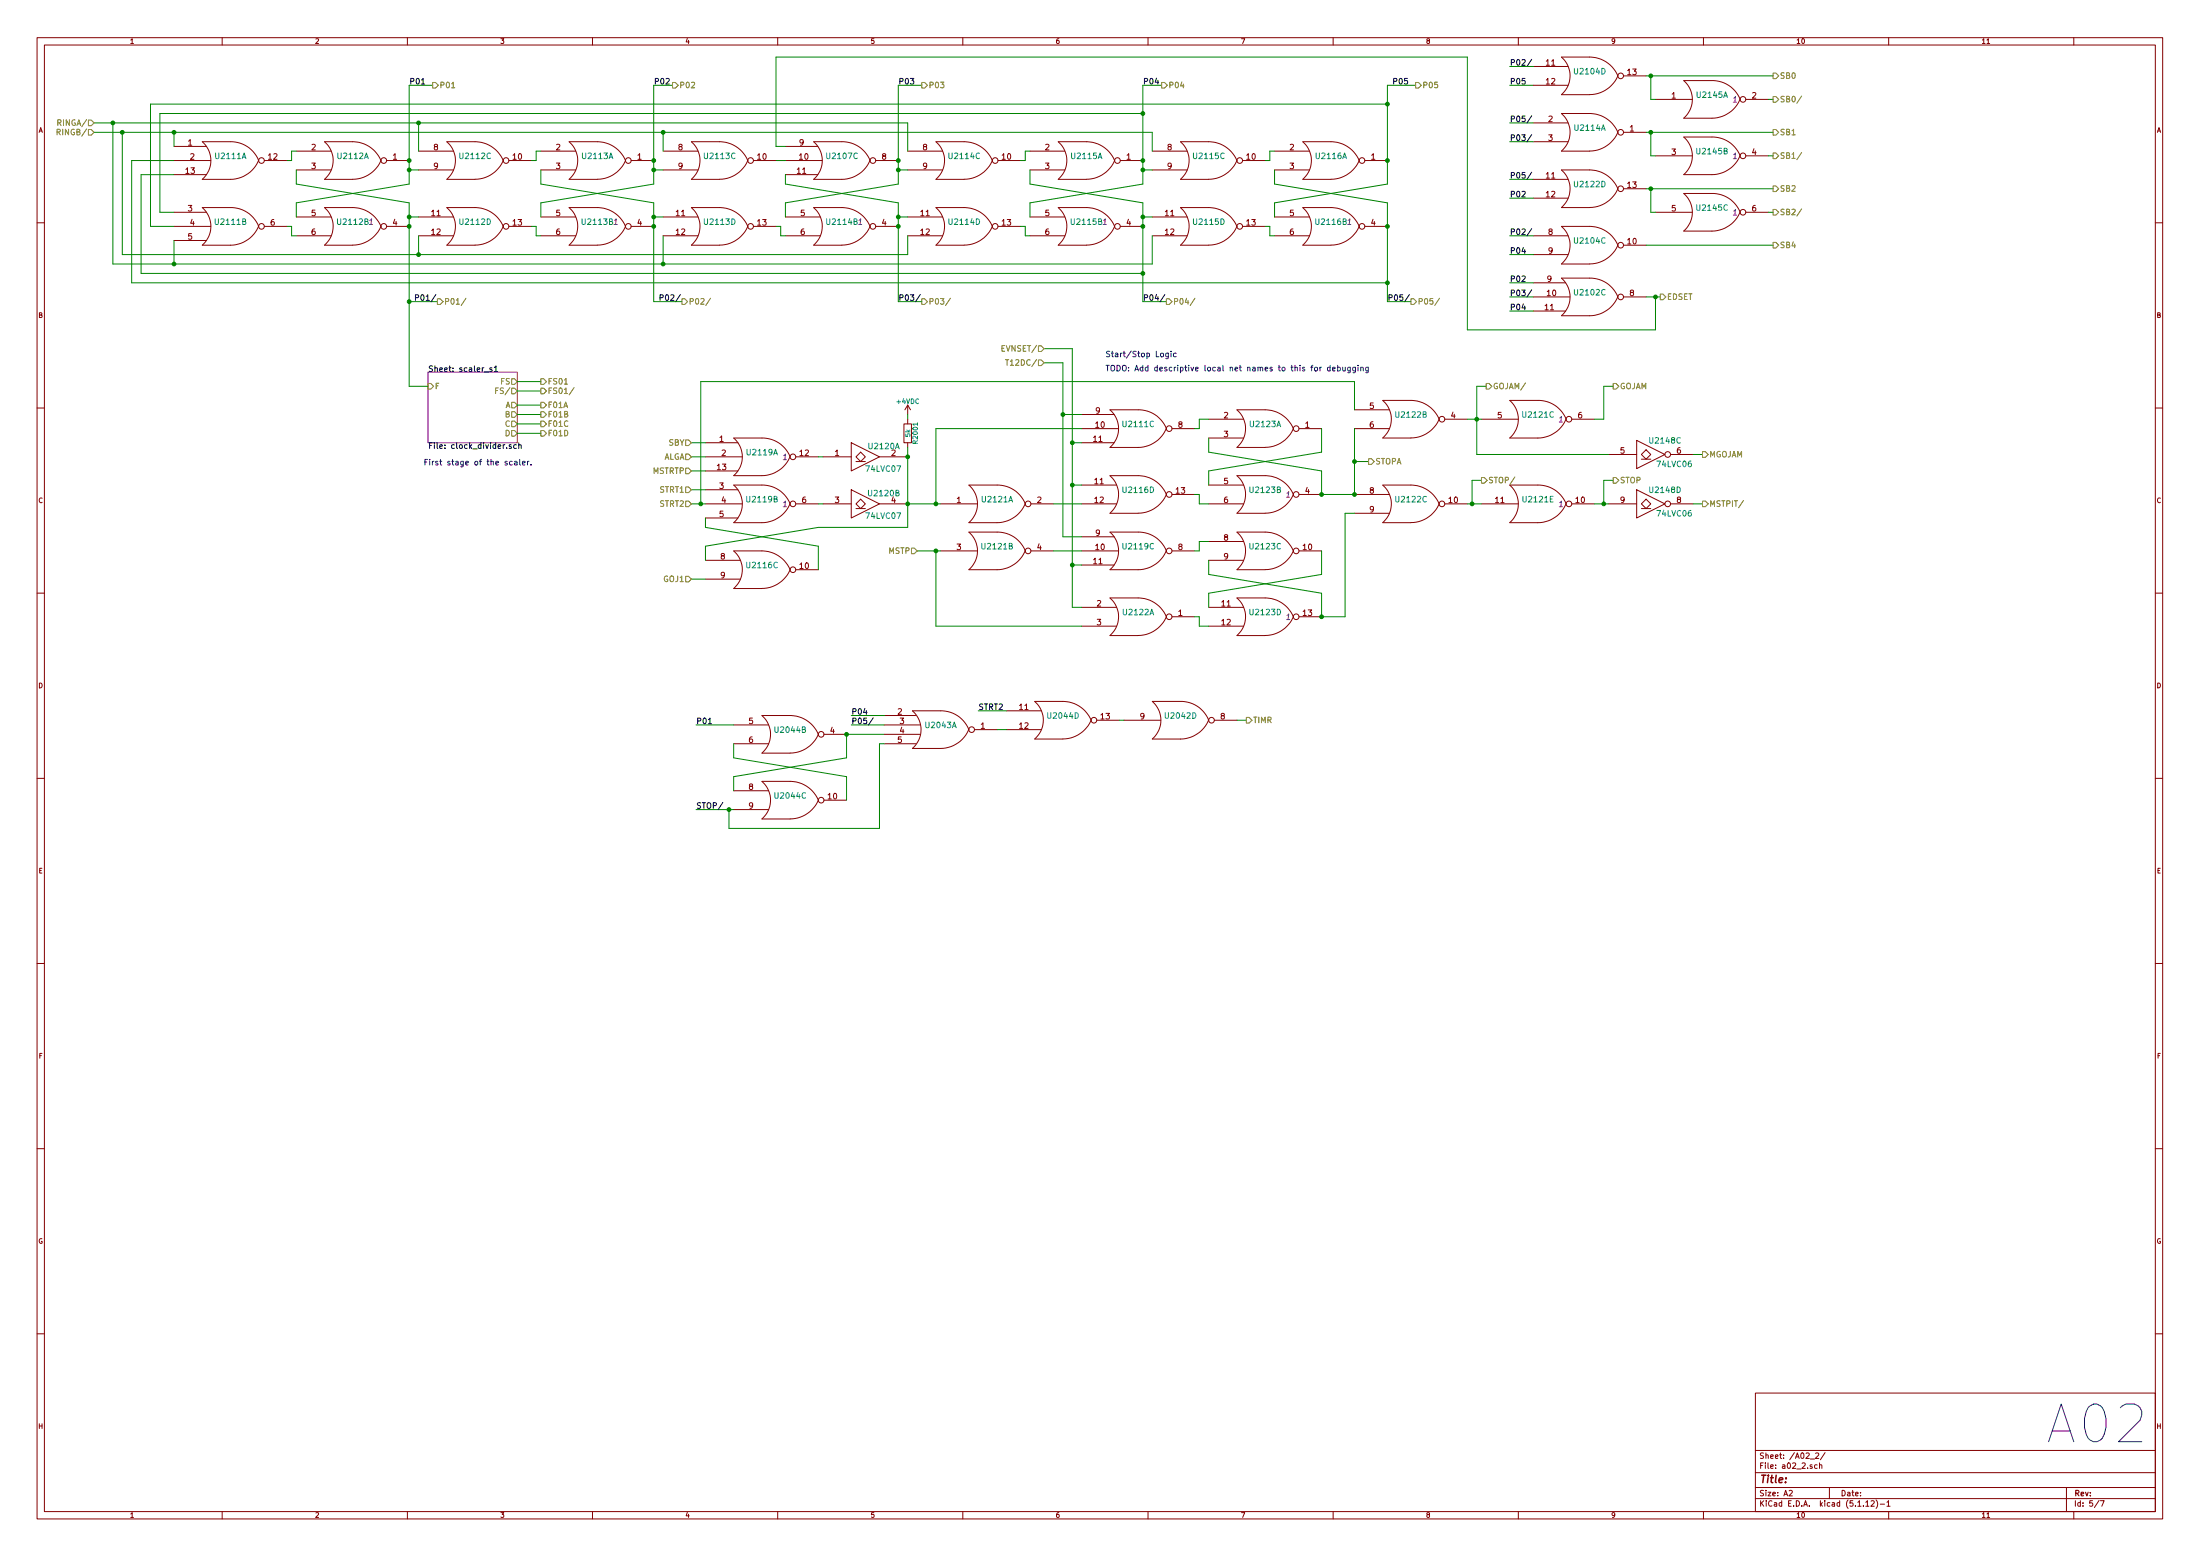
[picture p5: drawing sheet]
<svg xmlns="http://www.w3.org/2000/svg" width="594mm" height="420mm" viewBox="0 0 594 420" stroke-linecap="round" stroke-linejoin="round" font-family="sans-serif">
<g fill="none" stroke="#840000" stroke-width=".27">
<path d="M10 10.2h574v400h-574zM12 12.2h570v396h-570zM60 10.2v2M110 10.2v2M160 10.2v2M210 10.2v2M260 10.2v2M310 10.2v2M360 10.2v2M410 10.2v2M414 17.9h9.4M421.6 15.4h7.7a8.3 8.3 0 0 1 7.6 5.1 8.4 8.4 0 0 1-7.6 5"/>
<path d="M421.7 15.4a6.7 6.7 0 0 1 0 10.1M460 10.2v2M510 10.2v2M536.5 11.8h.8M560 10.2v2M47 39.5h8.8M87.7 38.3h7.5a8.3 8.3 0 0 1 7.7 5 8.4 8.4 0 0 1-7.7 5.1h-7.5a6.7 6.7 0 0 0 0-10.1zM120.6 38.3h7.7a8.3 8.3 0 0 1 7.6 5 8.4 8.4 0 0 1-7.6 5.1h-7.7M120.7 38.3a6.7 6.7 0 0 1 0 10.1M153.7 38.3h7.6a8.3 8.3 0 0 1 7.6 5 8.4 8.4 0 0 1-7.6 5.1h-7.6M153.7 38.3a6.7 6.7 0 0 1 0 10.1M186.7 38.3h7.6a8.3 8.3 0 0 1 7.6 5 8.4 8.4 0 0 1-7.6 5.1h-7.6"/>
<path d="M186.7 38.3a6.7 6.7 0 0 1 0 10.1M212.1 39.5h8.8M227.3 38.3h-7.6a6.7 6.7 0 0 1 0 10.1h7.6a8.3 8.3 0 0 0 7.6-5.1 8 8 0 0 0-7.5-5M252.8 38.3h7.5a8.3 8.3 0 0 1 7.7 5 8.4 8.4 0 0 1-7.7 5.1h-7.5a6.7 6.7 0 0 0 0-10.1zM285.8 38.3h7.6a8.3 8.3 0 0 1 7.6 5 8.4 8.4 0 0 1-7.6 5.1h-7.6a6.7 6.7 0 0 0 0-10.1zM318.8 38.3h7.6a8.3 8.3 0 0 1 7.6 5 8.4 8.4 0 0 1-7.6 5.1h-7.6a6.7 6.7 0 0 0 0-10.1zM351.8 38.3h7.6a8.3 8.3 0 0 1 7.6 5 8.4 8.4 0 0 1-7.6 5.1h-7.6a6.7 6.7 0 0 0 0-10.1zM414 23h9.4M414 33.2h9.4M414 38.3h9.4M421.6 25.6h7.7M438.4 20.5h6.1"/>
<path d="M438.4 35.7h6.1M447 26.8h9.9M454.7 21.8h7.6a8 8 0 0 1 7.6 5M454.7 21.8a6.7 6.7 0 0 1 0 10.1M469.9 26.8a8.3 8.3 0 0 1-7.6 5.1h-7.6M471.4 26.8h6.1M47 43.3h9.9M47 47.2h8.8M47 57.3h8.8M54.6 56h7.7a8 8 0 0 1 7.5 5.1M54.6 56.1a6.7 6.7 0 0 1 0 10.1M69.8 43.3a8.3 8.3 0 0 1-7.6 5.1h-7.6a6.7 6.7 0 0 0 0-10.1h7.6a8 8 0 0 1 7.6 5"/>
<path d="M71.4 43.3h6.1M80 40.8h9.4M80 45.9h9.4M80 58.6h9.4M87.6 56h7.6a8.3 8.3 0 0 1 7.7 5.1 8.4 8.4 0 0 1-7.7 5.1M87.7 56.1a6.7 6.7 0 0 1 0 10.1M104.4 43.3h6.1M113 40.8h9.4M113 45.9h9.4M113 58.6h9.4M120.6 56h7.7a8.3 8.3 0 0 1 7.6 5.1 8.4 8.4 0 0 1-7.6 5.1M120.7 56.1a6.7 6.7 0 0 1 0 10.1"/>
<path d="M137.4 43.3h6.1M146 40.8h9.4M146 45.9h9.4M146 58.6h9.4M153.7 56h7.6a8.3 8.3 0 0 1 7.6 5.1 8.4 8.4 0 0 1-7.6 5.1M153.7 56.1a6.7 6.7 0 0 1 0 10.1M170.4 43.3h6.1M179.1 40.8h9.4M179.1 45.9h9.4M179.1 58.6h9.4M186.7 56h7.6a8.3 8.3 0 0 1 7.6 5.1 8.4 8.4 0 0 1-7.6 5.1M186.7 56.1a6.7 6.7 0 0 1 0 10.1"/>
<path d="M203.5 43.3h6M212.1 43.3h9.9M212.1 47.2h8.8M212.1 58.6h9.4M219.7 56h7.6a8.3 8.3 0 0 1 7.6 5.1 8.4 8.4 0 0 1-7.6 5.1M219.7 56.1a6.7 6.7 0 0 1 0 10.1M236.5 43.3h6.1M245.1 40.8h9.4M245.1 45.9h9.4M245.1 58.6h9.4M252.7 56h7.6a8.3 8.3 0 0 1 7.7 5.1 8.4 8.4 0 0 1-7.7 5.1M252.8 56.1a6.7 6.7 0 0 1 0 10.1"/>
<path d="M269.5 43.3h6.1M278.1 40.8h9.4M278.1 45.9h9.4M278.1 58.6h9.4M285.7 56h7.7a8.3 8.3 0 0 1 7.6 5.1 8.4 8.4 0 0 1-7.6 5.1M285.8 56.1a6.7 6.7 0 0 1 0 10.1M302.5 43.3h6.1M311.1 40.8h9.4M311.1 45.9h9.4M311.1 58.6h9.4M318.8 56h7.6a8.3 8.3 0 0 1 7.6 5.1 8.4 8.4 0 0 1-7.6 5.1M318.8 56.1a6.7 6.7 0 0 1 0 10.1"/>
<path d="M335.5 43.3h6.1M344.2 40.8h9.4M344.2 45.9h9.4M344.2 58.6h9.4M351.8 56h7.6a8.3 8.3 0 0 1 7.6 5.1 8.4 8.4 0 0 1-7.6 5.1M351.8 56.1a6.7 6.7 0 0 1 0 10.1M368.6 43.3h6M414 48.4h9.4M414 53.5h9.4M421.6 40.8h7.7M421.7 40.8a6.7 6.7 0 0 0 0-10.1l7.6-.1a8.3 8.3 0 0 1 7.6 5.1 8.4 8.4 0 0 1-7.6 5.1M421.7 45.9h7.6a8.3 8.3 0 0 1 7.6 5.1 8.4 8.4 0 0 1-7.6 5h-7.6a6.7 6.7 0 0 0 0-10.1z"/>
<path d="M438.4 51h6.1M447 42.1h9.9M447 57.3h9.9M469.9 42.1a8.3 8.3 0 0 1-7.6 5.1h-7.6M469.9 57.3a8.3 8.3 0 0 1-7.6 5.1h-7.6a6.7 6.7 0 0 0 0-10.1l7.6-.1a8 8 0 0 1 7.6 5.1M469.9 42.1a8 8 0 0 0-7.6-5.1h-7.6a6.7 6.7 0 0 1 0 10.1M471.4 42.1h6.1M471.4 57.3h6.1M10 60.2h2M47 61.1h9.9M47 64.9h8.8M69.8 61.1a8.3 8.3 0 0 1-7.6 5.1h-7.6"/>
<path d="M71.4 61.1h6.1M80 63.7h9.4M87.6 66.2h7.6M104.4 61.1h6.1M113 63.7h9.4M120.6 66.2h7.7M137.4 61.1h6.1M146 63.7h9.4M153.7 66.2h7.6M170.4 61.1h6.1M179.1 63.7h9.4M186.7 66.2h7.6"/>
<path d="M203.5 61.1h6M212.1 63.7h9.4M219.7 66.2h7.6M236.5 61.1h6.1M245.1 63.7h9.4M252.7 66.2h7.6M269.5 61.1h6.1M278.1 63.7h9.4M285.7 66.2h7.7M302.5 61.1h6.1M311.1 63.7h9.4M318.8 66.2h7.6"/>
<path d="M335.5 61.1h6.1M344.2 63.7h9.4M351.8 66.2h7.6M368.6 61.1h6M414 63.7h9.4M414 68.7h9.4M414 76.4h8.8M421.6 75.1h7.7a8 8 0 0 1 7.6 5.1M421.7 61.2l7.6-.1a8.3 8.3 0 0 1 7.6 5.1 8.4 8.4 0 0 1-7.6 5.1h-7.6a6.7 6.7 0 0 0 0-10.1zM421.7 75.1a6.7 6.7 0 0 1 0 10.1l7.6 .1a8.3 8.3 0 0 0 7.6-5.1M438.4 66.2h6.1M582 60.2h2"/>
<path d="M414 80.2h9.9M414 84h8.8M438.4 80.2h6.1M10 110.2h2M190.5 119.5h8.8M229.9 119.5l7.6 3.9-7.6 3.8zM244.1 114.5h2v5h-2zM245.1 109.4l-.8 1.3M245.1 109.4v2.5M245.1 113.2v1.3M245.1 119.5v1.3M245.1 109.4l.8 1.3"/>
<path d="M292.1 115.7h9.9M292.1 111.9h8.8M292.1 119.5h8.8M299.7 110.7h7.7a8 8 0 0 1 7.5 5 8.3 8.3 0 0 1-7.6 5.1h-7.6M299.7 110.7a6.7 6.7 0 0 1 0 10.1M316.5 115.7h6.1M326.4 118.3h9.4M326.4 113.2h9.4M334 110.7h7.6a8.3 8.3 0 0 1 7.6 5 8.4 8.4 0 0 1-7.6 5.1M334 110.7a6.7 6.7 0 0 1 0 10.1M350.8 115.7h6.1M365.8 110.7h9.4"/>
<path d="M365.8 115.7h9.4M373.4 108.1h7.6a8.3 8.3 0 0 1 7.6 5.1 8.4 8.4 0 0 1-7.6 5.1h-7.6a6.7 6.7 0 0 0 0-10.2zM390.1 113.2h6.1M400 113.2h10M422.9 113.2a8.3 8.3 0 0 1-7.6 5.1h-7.6a6.7 6.7 0 0 0 0-10.2h7.6a8 8 0 0 1 7.6 5.1M424.4 113.2h6.1M442 118.9l7.6 3.8-7.6 3.8zM582 110.2h2M190.5 123.4h9.9M190.5 136.1h9.9M190.5 132.2h8.8M190.5 139.9h8.8"/>
<path d="M190.5 127.2h8.8M198.1 131h7.7a8 8 0 0 1 7.5 5 8.3 8.3 0 0 1-7.6 5.1h-7.6M198.1 131a6.7 6.7 0 0 1 0 10.1M198.1 128.4a6.7 6.7 0 0 0 0-10.1h7.6a8 8 0 0 1 7.7 5.1 8.4 8.4 0 0 1-7.7 5h-7.6M214.9 123.4h6.1M214.9 136.1h6.1M222.2 123.4h7.7M222.2 136.1h7.7M229.9 132.2l7.6 3.9-7.6 3.8zM231.1 123.4l1.3-1.3 1.3 1.3-1.3 1.2zM231.1 124.6h2.6M231.1 137.3h2.6"/>
<path d="M232.4 134.8l1.3 1.3-1.3 1.2-1.3-1.2zM237.5 123.4h7.6M237.5 136.1h7.6M254 136.1h9.9M261.6 131h7.6M261.6 131a6.7 6.7 0 0 1 0 10.1M269.3 131a8 8 0 0 1 7.5 5 8.3 8.3 0 0 1-7.6 5.1h-7.6M278.4 136.1h6.1M292.1 136.1h9.4M292.1 131h9.4M299.7 128.5l7.6-.1a8.3 8.3 0 0 1 7.7 5.1 8.4 8.4 0 0 1-7.7 5.1h-7.6a6.7 6.7 0 0 0 0-10.1zM316.5 133.5h6.1"/>
<path d="M326.4 136.1h9.4M326.4 131h9.4M334 120.8h7.6M334 128.5l7.6-.1a8.3 8.3 0 0 1 7.6 5.1 8.4 8.4 0 0 1-7.6 5.1h-7.6a6.7 6.7 0 0 0 0-10.1zM350.8 133.5h6.1M365.8 133.5h9.4M365.8 138.6h9.4M373.4 131h7.6a8.3 8.3 0 0 1 7.6 5.1 8.4 8.4 0 0 1-7.6 5M373.4 131a6.7 6.7 0 0 1 0 10.1M390.1 136.1h6.1M400 136.1h10M407.7 131h7.6a8 8 0 0 1 7.6 5.1"/>
<path d="M407.7 131a6.7 6.7 0 0 1 0 10.1M422.9 136a8.3 8.3 0 0 1-7.6 5.1h-7.6M424.4 136.1h6.1M434.3 136.1h7.7M434.3 122.7h7.7M442 132.2l7.6 3.9-7.6 3.8zM443.2 122.7l1.3-1.2 1.3 1.2-1.3 1.3zM443.2 136.1l1.3-1.3 1.3 1.3-1.3 1.2zM443.2 137.3h2.6M443.2 124h2.6M451.1 136.1h6.1M451.1 122.7h6.1"/>
<path d="M190.5 151.3h9.4M190.5 156.4h9.4M198.1 148.8h7.6a8.3 8.3 0 0 1 7.7 5 8.4 8.4 0 0 1-7.7 5.1h-7.6a6.7 6.7 0 0 0 0-10.1zM214.9 153.8h6.1M254 148.8h9.9M261.6 143.7h7.6M261.6 143.7a6.7 6.7 0 0 1 0 10.1M269.3 143.7a8 8 0 0 1 7.6 5.1M276.8 148.7a8.3 8.3 0 0 1-7.6 5.1h-7.6M278.4 148.8h6.1M292.1 148.8h9.9M292.1 144.9h8.8"/>
<path d="M292.1 152.6h8.8M299.7 143.7h7.7a8 8 0 0 1 7.6 5.1M299.7 143.7a6.7 6.7 0 0 1 0 10.1M314.9 148.7a8.3 8.3 0 0 1-7.6 5.1h-7.6M316.5 148.8h6.1M326.4 146.2h9.4M326.4 151.3h9.4M334 143.7h7.6a8.3 8.3 0 0 1 7.6 5.1 8.4 8.4 0 0 1-7.6 5M334 153.8h7.6M334 143.7a6.7 6.7 0 0 1 0 10.1M350.8 148.8h6.1M373.4 141.1h7.6"/>
<path d="M10 160.2h2M292.1 164h9.4M292.1 169.1h9.4M299.7 161.5h7.6a8.3 8.3 0 0 1 7.7 5 8.4 8.4 0 0 1-7.7 5.1h-7.6a6.7 6.7 0 0 0 0-10.1zM316.5 166.5h6.1M326.4 164h9.4M326.4 169.1h9.4M334 161.5h7.6a8.3 8.3 0 0 1 7.6 5 8.4 8.4 0 0 1-7.6 5.1h-7.6a6.7 6.7 0 0 0 0-10.1zM350.8 166.5h6.1M582 160.2h2M198.1 195.7h9.4M205.8 193.2h7.6a8.3 8.3 0 0 1 7.6 5.1 8.4 8.4 0 0 1-7.6 5h-7.6a6.7 6.7 0 0 0 0-10.1z"/>
<path d="M222.5 198.3h6.1M238.8 193.2h8.5M238.8 198.3h9.6M238.8 195.7h9.6M246.4 191.9h7.6M246.4 192a6.7 6.7 0 0 1 0 10.1M254 191.9a8 8 0 0 1 7.6 5.1 8.3 8.3 0 0 1-7.6 5.1h-7.6M263.1 197h6.1M271.8 191.9h9.4M271.8 197h9.4M279.4 189.4h7.6a8.3 8.3 0 0 1 7.6 5.1 8.4 8.4 0 0 1-7.6 5h-7.6a6.7 6.7 0 0 0 0-10.1zM296.2 194.5h6.1"/>
<path d="M303.5 194.5h9.9M326.4 194.5a8.3 8.3 0 0 1-7.6 5.1l-7.6-.1a6.7 6.7 0 0 0 0-10.1h7.6a8 8 0 0 1 7.6 5.1M327.9 194.5h6.1M10 210.2h2M198.1 213.5h9.4M198.1 218.6h9.4M198.1 200.8h9.4M205.7 211h7.7a8.3 8.3 0 0 1 7.6 5.1 8.4 8.4 0 0 1-7.6 5M205.8 211a6.7 6.7 0 0 1 0 10.1M222.5 216.1h6.1M238.8 200.8h8.5M582 210.2h2"/>
<path d="M205.7 221.1h7.7M10 260.2h2M582 260.2h2M10 310.2h2M582 310.2h2M10 360.2h2M474 376.2h108v32h-108zM582 360.2h2M474 397.7h108M474 391.7h108M488.8 394h1.2M490.3 392.5l.5-.2 .3 .5-.9 1h.9"/>
<path d="M490.7 395.6l-.4-.1-.3 .3 .1 .6h.6M491.3 395.6h.6l.1 .9M491.3 395v1.5M492.8 392.2l-1.2 2M60 408.2v2M110 408.2v2M160 408.2v2M210 408.2v2M260 408.2v2M310 408.2v2M360 408.2v2M410 408.2v2"/>
<path d="M460 408.2v2M474 404.7h108M474 401.7h108M483.1 402.6l.6-.2 .3 .5-.9 1h.9M494 401.7v3M503.8 405.7l.5-.5v1.5M503.8 406.7h.9M505.3 405.4l.5-.2 .3 .5-.9 1h.9M506.6 405a1.71 1.71 0 0 1 0 2.3M507.7 406.2h1.2M509.5 405.7l.5-.5v1.5M509.5 406.7h.9"/>
<path d="M510 408.2v2M536.5 409.7h.8M558 401.7v6.5M560 408.2v2M566.8 405.1l-1.2 2M567.2 405.2h1l-.6 1.5"/>
<circle cx="437.6" cy="20.5" r=".76"/>
<circle cx="437.6" cy="35.7" r=".76"/>
<circle cx="470.7" cy="26.8" r=".76"/>
<circle cx="70.6" cy="43.3" r=".76"/>
<circle cx="103.6" cy="43.3" r=".76"/>
<circle cx="136.7" cy="43.3" r=".76"/>
<circle cx="169.7" cy="43.3" r=".76"/>
<circle cx="202.7" cy="43.3" r=".76"/>
<circle cx="235.7" cy="43.3" r=".76"/>
<circle cx="268.7" cy="43.3" r=".76"/>
<circle cx="301.8" cy="43.3" r=".76"/>
<circle cx="334.8" cy="43.3" r=".76"/>
<circle cx="367.8" cy="43.3" r=".76"/>
<circle cx="437.6" cy="51" r=".76"/>
<circle cx="470.7" cy="42.1" r=".76"/>
<circle cx="470.7" cy="57.3" r=".76"/>
<circle cx="70.6" cy="61.1" r=".76"/>
<circle cx="103.6" cy="61.1" r=".76"/>
<circle cx="136.7" cy="61.1" r=".76"/>
<circle cx="169.7" cy="61.1" r=".76"/>
<circle cx="202.7" cy="61.1" r=".76"/>
<circle cx="235.7" cy="61.1" r=".76"/>
<circle cx="268.7" cy="61.1" r=".76"/>
<circle cx="301.8" cy="61.1" r=".76"/>
<circle cx="334.8" cy="61.1" r=".76"/>
<circle cx="367.8" cy="61.1" r=".76"/>
<circle cx="437.6" cy="66.2" r=".76"/>
<circle cx="437.6" cy="80.2" r=".76"/>
<circle cx="315.7" cy="115.7" r=".76"/>
<circle cx="350" cy="115.7" r=".76"/>
<circle cx="389.4" cy="113.2" r=".76"/>
<circle cx="423.7" cy="113.2" r=".76"/>
<circle cx="214.1" cy="136.1" r=".76"/>
<circle cx="214.1" cy="123.4" r=".76"/>
<circle cx="277.6" cy="136.1" r=".76"/>
<circle cx="315.7" cy="133.5" r=".76"/>
<circle cx="350" cy="133.5" r=".76"/>
<circle cx="389.4" cy="136.1" r=".76"/>
<circle cx="423.7" cy="136.1" r=".76"/>
<circle cx="450.3" cy="136.1" r=".76"/>
<circle cx="450.3" cy="122.7" r=".76"/>
<circle cx="214.1" cy="153.8" r=".76"/>
<circle cx="277.6" cy="148.8" r=".76"/>
<circle cx="315.7" cy="148.8" r=".76"/>
<circle cx="350" cy="148.8" r=".76"/>
<circle cx="315.7" cy="166.5" r=".76"/>
<circle cx="350" cy="166.5" r=".76"/>
<circle cx="221.7" cy="198.3" r=".76"/>
<circle cx="262.4" cy="197" r=".76"/>
<circle cx="295.4" cy="194.5" r=".76"/>
<circle cx="327.2" cy="194.5" r=".76"/>
<circle cx="221.7" cy="216.1" r=".76"/>
</g>
<path d="M115.6 100.5h24.1v19h-24.1z" fill="none" stroke="#840084" stroke-width=".27"/>
<g fill="none" stroke="#000" stroke-width=".27">
<path d="M413.6 16l-1.3 2M113.8 22.7h.9M413.6 36.3l-1.3 2M413.6 31.3l-1.3 1.9M413.6 46.5l-1.3 2M117.7 79.5l-1.3 2M183.7 79.5l-1.3 2M248.5 79.5l-1.3 2M314.6 79.5l-1.3 2M380.6 79.5l-1.3 2M413.6 78.2l-1.3 2M413.6 61.7l-1.3 2"/>
<path d="M132.8 99.4l-.3-.1-.2 .2v.2l.5 .2v.3h-.5M133.5 99.2l.4-.4v1.5M130.8 100.4h1.2M133.5 100.3h.9M140.1 119.6v1.5M138 120.2l-.3-.1-.2 .2v.2l.5 .2v.3h-.5M139.4 120.2l-.4-.1-.3 .3 .2 .6h.5M140.1 120.2h.6v.9M191.3 195.4h.9M235.8 193.8l-1.3 2M195.2 216.7l-1.3 1.9"/>
</g>
<g fill="none" stroke="#848400" stroke-width=".27">
<path d="M478.8 19.7h.8l.7 .8-.7 .8h-.8zM15.4 35.7l.7-.1 .1-.6-.8-.1v1.5M15.6 33.1h.8v-.6l-.8-.1v1.5M23.9 35h.7l.8 .7-.8 .8h-.7zM23.9 32.4h.7l.8 .8-.8 .8h-.7zM116.8 22.3h.8l.8 .7-.8 .8h-.8zM121.9 23.7h.9M181.6 22.3h.8l.7 .7-.7 .8h-.8zM248.9 22.3h.8l.7 .7-.7 .8h-.8zM313.7 22.3h.8l.7 .7-.7 .8h-.8zM382.3 22.3h.7l.8 .7-.8 .8h-.7zM478.8 26.1h.8l.7 .7-.7 .8h-.8z"/>
<path d="M478.8 35h.8l.7 .7-.7 .8h-.8zM486.5 25.9l-1.3 2M478.8 56.6h.8l.7 .7-.7 .8h-.8zM478.8 50.2h.8l.7 .8-.7 .7h-.8zM478.8 41.3h.8l.7 .8-.7 .7h-.8zM486.5 56.4l-1.3 2M486.5 41.2l-1.3 1.9M448.3 79.4h.8l.7 .8-.7 .7h-.8zM478.8 65.4h.8l.7 .8-.7 .8h-.8zM118.1 80.7h.8l.7 .7-.7 .8h-.8zM125.8 80.5l-1.3 2M184.1 80.7h.8l.8 .7-.8 .8h-.8z"/>
<path d="M191.9 80.5l-1.3 2M248.9 80.7h.8l.7 .7-.7 .8h-.8zM256.6 80.5l-1.3 2M271.5 97.1h.9M272 97.1v1.5M280.4 97.2h.8l.7 .8-.7 .7h-.8zM280.4 93.4h.8l.7 .7-.7 .8h-.8zM315 80.7h.7l.8 .7-.8 .8h-.7zM322.7 80.5l-1.3 2M381 80.7h.8l.7 .7-.7 .8h-.8zM388.7 80.5l-1.3 2M115.6 103.5h.7l.8 .8-.8 .8h-.7z"/>
<path d="M133.8 105.5h.5M134.6 104.7h-.8v1.6M138.2 116.2h.7l.8 .8-.8 .8h-.7zM138.2 111.2h.7l.8 .7-.8 .8h-.7zM138.2 108.6h.7l.8 .8-.8 .8h-.7zM138.2 113.7h.7l.8 .8-.8 .7h-.7zM138.2 104.8h.7l.8 .8-.8 .7h-.7zM138.2 102.3h.7l.8 .7-.8 .8h-.7zM146 116.2h.8l.8 .8-.8 .8h-.8zM146 113.7h.8l.8 .8-.8 .7h-.8zM146 111.2h.8l.8 .7-.8 .8h-.8zM146 108.6h.8l.8 .8-.8 .8h-.8z"/>
<path d="M146 104.8h.8l.8 .8-.8 .7h-.8zM146 102.3h.8l.8 .7-.8 .8h-.8zM152.4 103.7h.9M155 104.7l-1.3 1.9M185.2 118.8h.7l.8 .7-.8 .8h-.7zM401.3 103.5h.8l.7 .8-.7 .8h-.8zM435.6 103.5h.8l.7 .8-.7 .8h-.8zM185.2 122.6h.7l.8 .8-.8 .7h-.7zM185.2 126.4h.7l.8 .8-.8 .7h-.7zM185.2 131.5h.7l.8 .7-.8 .8h-.7zM185.2 135.3h.7l.8 .8-.8 .7h-.7zM369.6 123.9h.7l.8 .7-.8 .8h-.7z"/>
<path d="M400 128.9h.8l.8 .8-.8 .8h-.8zM409.1 128.8l-1.3 2M435.6 128.9h.8l.7 .8-.7 .8h-.8zM459.7 122h.8l.8 .7-.8 .8h-.8zM459.7 135.3h.8l.8 .8-.8 .7h-.8zM470.8 135.1l-1.3 2M185.2 155.6h.7l.8 .8-.8 .7h-.7zM246.1 148h.8l.7 .8-.7 .7h-.8zM336.5 193.7h.8l.8 .8-.8 .7h-.8z"/>
</g>
<g fill="none" stroke="#008400" stroke-width=".27">
<path d="M407.7 17.9h6.3M25.4 35.7h285.7v5.1M25.4 33.2h219.7v7.6M30.5 33.2v38.1h280.6v-7.6M33 35.7v33h212.1v-5M47 35.7v3.8M113 33.2v7.6M116.8 23h-6.3v26.7l-30.5 5.1v3.8M179.1 35.7v5.1M181.6 23h-5.1v26.7l-30.5 5.1v3.8M212.1 39.5h-2.6v-24.1h186.7v73.7h50.8v-8.9M248.9 23h-6.3v26.7l-30.5 5.1v3.8"/>
<path d="M308.6 30.6h-265.4v26.7h3.8M313.7 23h-5.1v26.7l-30.5 5.1v3.8M374.6 28.1h-334v33h6.4M382.3 23h-7.7v26.7l-30.4 5.1v3.8M407.7 23h6.3M407.7 33.2h6.3M407.7 38.3h6.3M444.5 20.5h34.3M444.5 35.7h34.3M445.8 20.5v6.3h1.2M445.8 35.7v6.4h1.2M477.5 26.8h1.3"/>
<path d="M47 43.3h-11.4v33.1h339M47 47.2h-8.9v26.6h270.5M80 45.9v3.8l30.5 5.1v49.5h5.1M80 40.8h-1.3v2.5h-1.2M110.5 45.9h2.5M110.5 58.6h2.5M146 45.9v3.8l30.5 5.1v26.6h7.6M146 40.8h-1.2v2.5h-1.3M176.5 45.9h2.6M176.5 58.6h2.6M209.5 43.3h2.6M212.1 47.2v2.5l30.5 5.1v26.6h6.3"/>
<path d="M242.6 45.9h2.5M242.6 58.6h2.5M278.1 45.9v3.8l30.5 5.1v26.6h6.4M278.1 40.8h-1.2v2.5h-1.3M308.6 45.9h2.5M308.6 58.6h2.5M344.2 45.9v3.8l30.4 5.1v26.6h6.4M344.2 40.8h-1.3v2.5h-1.3M407.7 53.5h6.3M407.7 48.4h6.3M444.5 51h34.3M445.8 51v6.3h1.2"/>
<path d="M477.5 42.1h1.3M477.5 57.3h1.3M47 64.9v6.4M77.5 61.1h1.2v2.6h1.3M113 63.7v5M143.5 61.1h1.3v2.6h1.2M179.1 63.7v7.6M209.5 61.1h1.3v2.6h1.3M275.6 61.1h1.3v2.6h1.2M341.6 61.1h1.3v2.6h1.3M407.7 68.7h6.3M407.7 76.4h6.3"/>
<path d="M407.7 63.7h6.3M444.5 66.2h34.3M110.5 81.4h7.6M281.9 94.1h7.7v69.9h2.5M281.9 98h5.1v46.9h5.1M407.7 80.2h6.3M407.7 84h6.3M444.5 80.2h3.8M139.7 103h6.3M139.7 111.9h6.3M139.7 114.5h6.3M139.7 109.4h6.3"/>
<path d="M139.7 105.6h6.3M139.7 117h6.3M186.7 119.5h3.8M245.1 111.9v1.3M287 111.9h5.1M289.6 119.5h2.5M292.1 115.7h-39.4v20.4M326.4 113.2h-2.6v2.5h-1.2M356.9 115.7v6.4l-30.5 5.1v3.8M365.8 110.7v-7.7h-176.6v33.1M365.8 115.7v17.8h-8.9v-6.3l-30.5-5.1v-3.8M396.2 113.2h3.8"/>
<path d="M401.3 104.3h-2.5v18.4h35.5M435.6 104.3h-2.5v8.9h-2.6M186.7 136.1h3.8M186.7 123.4h3.8M186.7 127.2h3.8M186.7 132.2h3.8M190.5 139.9v2.5l30.5 5.1v6.3M221 136.1h1.2M221 123.4h1.2M245.1 136.1h8.9M245.1 120.8v21.6h-24.1l-30.5 5.1v3.8M284.5 136.1h7.6"/>
<path d="M289.6 131h2.5M322.6 133.5h1.2v2.6h2.6M365.8 124.6h3.8M365.8 138.6h-2.6v27.9h-6.3v-6.3l-30.5-5.1v-3.8M396.2 136.1h3.8M400 129.7h-2.5v6.4M430.5 136.1h3.8M435.6 129.7h-2.5v6.4M457.2 136.1h2.5M457.2 122.7h2.5M186.7 156.4h3.8M247.6 148.8h6.4"/>
<path d="M252.7 148.8v20.3h39.4M284.5 148.8h7.6M289.6 152.6h2.5M326.4 146.2h-2.6v2.6h-1.2M356.9 148.8v6.3l-30.5 5.1v3.8M322.6 166.5h1.2v2.6h2.6M188 195.7h10.1M229.9 193.2h8.9M229.9 195.7h8.9M238.8 198.3h-10.2v6.3l-30.5 5.1v3.8M264.2 191.9h7.6M269.2 197h2.6"/>
<path d="M302.3 194.5h1.2M334 194.5h2.5M188 218.6h10.1M198.1 200.8v3.8l30.5 5.1v6.4M238.8 200.8h-1.3v22.9h-40.7v-5.1"/>
</g>
<g fill="none" stroke="#0000c2" stroke-width=".27">
<path d="M315.5 95.3v1.3l-.3 .3-.4-.1M315.5 95.4l-.4-.1-.3 .3 .1 .7h.6M316.2 94.8v.2M316.2 95.3v1.1M317.6 95.4l-.4-.1-.3 .3 .1 .7h.6M356.4 99.2v1M356.9 99.2l-.5 .2M359.2 99.2h-.5l-.2 .2 .1 .7h.6M359.2 98.6v1.6M359.8 99.7l.8-.2-.1-.3h-.5l-.2 .2 .1 .7h.6M361.2 99.2h.4l.3 .2-.1 .7h-.6M361.2 98.6v1.6"/>
<path d="M362.6 99.2l.1 .9 .5-.1M363.2 99.2v1M364.6 99.2v1.3l-.6 .1M364.6 99.2h-.4l-.3 .2 .2 .7h.5M366 99.2v1.2l-.3 .3-.3-.1M366 99.2h-.4l-.3 .2 .1 .7h.6M366.7 98.6v.2M366.7 99.2v1M367.5 99.3l.5-.1 .1 1M367.5 99.2v1M369.5 99.2v1.2l-.3 .3-.4-.1M369.5 99.2h-.4l-.3 .2 .1 .7h.6"/>
<path d="M138.3 124.6h-.4l-.3 .2 .1 .7h.6M139 124.6h.5l.1 1M139.6 124.9l-.7 .3 .2 .4 .5-.1M140.3 124v1.3l.3 .3M141.1 125.1l.7-.2-.1-.3h-.4l-.2 .2v.7h.6M142.4 124.6v1M142.9 124.6l-.5 .2M143.4 125.4v.2"/>
</g>
<g fill="#008400" stroke="#008400" stroke-width=".27">
<circle cx="433.1" cy="136.1" r=".51"/>
<circle cx="289.6" cy="152.6" r=".51"/>
<circle cx="176.5" cy="43.3" r=".51"/>
<circle cx="289.6" cy="131" r=".51"/>
<circle cx="176.5" cy="61.1" r=".51"/>
<circle cx="287" cy="111.9" r=".51"/>
<circle cx="242.6" cy="61.1" r=".51"/>
<circle cx="308.6" cy="30.6" r=".51"/>
<circle cx="365.8" cy="124.6" r=".51"/>
<circle cx="308.6" cy="73.8" r=".51"/>
<circle cx="110.5" cy="58.6" r=".51"/>
<circle cx="397.5" cy="136.1" r=".51"/>
<circle cx="110.5" cy="45.9" r=".51"/>
<circle cx="374.6" cy="28.1" r=".51"/>
<circle cx="289.6" cy="119.5" r=".51"/>
<circle cx="374.6" cy="76.4" r=".51"/>
<circle cx="398.8" cy="113.2" r=".51"/>
<circle cx="365.8" cy="133.5" r=".51"/>
<circle cx="189.2" cy="136.1" r=".51"/>
<circle cx="110.5" cy="81.4" r=".51"/>
<circle cx="356.9" cy="133.5" r=".51"/>
<circle cx="356.9" cy="166.5" r=".51"/>
<circle cx="252.7" cy="148.8" r=".51"/>
<circle cx="252.7" cy="136.1" r=".51"/>
<circle cx="245.1" cy="136.1" r=".51"/>
<circle cx="245.1" cy="123.4" r=".51"/>
<circle cx="196.9" cy="218.6" r=".51"/>
<circle cx="30.5" cy="33.2" r=".51"/>
<circle cx="242.6" cy="43.3" r=".51"/>
<circle cx="445.8" cy="20.5" r=".51"/>
<circle cx="445.8" cy="35.7" r=".51"/>
<circle cx="308.6" cy="58.6" r=".51"/>
<circle cx="308.6" cy="45.9" r=".51"/>
<circle cx="242.6" cy="58.6" r=".51"/>
<circle cx="447" cy="80.2" r=".51"/>
<circle cx="242.6" cy="45.9" r=".51"/>
<circle cx="374.6" cy="61.1" r=".51"/>
<circle cx="47" cy="71.3" r=".51"/>
<circle cx="113" cy="68.7" r=".51"/>
<circle cx="179.1" cy="71.3" r=".51"/>
<circle cx="308.6" cy="61.1" r=".51"/>
<circle cx="33" cy="35.7" r=".51"/>
<circle cx="374.6" cy="43.3" r=".51"/>
<circle cx="110.5" cy="43.3" r=".51"/>
<circle cx="445.8" cy="51" r=".51"/>
<circle cx="308.6" cy="43.3" r=".51"/>
<circle cx="47" cy="35.7" r=".51"/>
<circle cx="176.5" cy="58.6" r=".51"/>
<circle cx="110.5" cy="61.1" r=".51"/>
<circle cx="176.5" cy="45.9" r=".51"/>
<circle cx="113" cy="33.2" r=".51"/>
<circle cx="228.6" cy="198.3" r=".51"/>
<circle cx="179.1" cy="35.7" r=".51"/>
</g>
<text font-size="14.2" fill="#0000c2" x="554.4" y="389.8">A02</text>
<text font-size="2.8" fill="#840000" x="475" y="400.4">Title:</text>
<g font-size="2.1">
<text x="407.7" y="17.7">P02/</text>
<text x="110.5" y="22.8">P01</text>
<text x="176.5" y="22.8">P02</text>
<text x="242.6" y="22.8">P03</text>
<text x="308.6" y="22.8">P04</text>
<text x="375.9" y="22.8">P05</text>
<text x="407.7" y="22.8">P05</text>
<text x="407.7" y="32.9">P05/</text>
<text x="407.7" y="38">P03/</text>
<text x="407.7" y="53.3">P02</text>
<text x="407.7" y="48.2">P05/</text>
<text x="407.7" y="63.4">P02/</text>
<text x="407.7" y="68.5">P04</text>
<text x="407.7" y="76.1">P02</text>
<text x="111.8" y="81.2">P01/</text>
<text x="177.8" y="81.2">P02/</text>
<text x="242.6" y="81.2">P03/</text>
<text x="308.6" y="81.2">P04/</text>
<text x="374.6" y="81.2">P05/</text>
<text x="407.7" y="79.9">P03/</text>
<text x="407.7" y="83.7">P04</text>
<text x="115.6" y="100.4">Sheet: scaler_s1</text>
<text x="115.6" y="121.2">File: clock_divider.sch</text>
<text x="264.2" y="191.7">STRT2</text>
<text x="188" y="195.5">P01</text>
<text x="229.9" y="193">P04</text>
<text x="229.9" y="195.5">P05/</text>
<text x="188" y="218.4">STOP/</text>
</g>
<g font-size="2.1" fill="#840000">
<text x="417.6" y="17.7">11</text>
<text x="417.6" y="22.8">12</text>
<text x="439.5" y="20.2">13</text>
<text x="451.4" y="26.6">1</text>
<text x="473.1" y="26.6">2</text>
<text x="418.1" y="32.9">2</text>
<text x="440.1" y="35.5">1</text>
<text x="50.8" y="39.3">1</text>
<text x="84.1" y="40.6">2</text>
<text x="117.1" y="40.6">8</text>
<text x="150.2" y="40.6">2</text>
<text x="183.2" y="40.6">8</text>
<text x="215.9" y="39.3">9</text>
<text x="249.2" y="40.6">8</text>
<text x="282.2" y="40.6">2</text>
<text x="315.3" y="40.6">8</text>
<text x="348.3" y="40.6">2</text>
<text x="418.1" y="38">3</text>
<text x="451.4" y="41.8">3</text>
<text x="473.1" y="41.8">4</text>
<text x="50.2" y="46.9">13</text>
<text x="51.4" y="43.1">2</text>
<text x="72.5" y="43.1">12</text>
<text x="84.1" y="45.6">3</text>
<text x="106.1" y="43.1">1</text>
<text x="117.1" y="45.6">9</text>
<text x="138.5" y="43.1">10</text>
<text x="150.2" y="45.6">3</text>
<text x="172.1" y="43.1">1</text>
<text x="183.2" y="45.6">9</text>
<text x="204.6" y="43.1">10</text>
<text x="215.3" y="46.9">11</text>
<text x="215.9" y="43.1">10</text>
<text x="238.2" y="43.1">8</text>
<text x="249.2" y="45.6">9</text>
<text x="270.6" y="43.1">10</text>
<text x="282.2" y="45.6">3</text>
<text x="304.2" y="43.1">1</text>
<text x="315.3" y="45.6">9</text>
<text x="336.7" y="43.1">10</text>
<text x="348.3" y="45.6">3</text>
<text x="370.3" y="43.1">1</text>
<text x="417.6" y="48.2">11</text>
<text x="417.6" y="53.3">12</text>
<text x="439.5" y="50.7">13</text>
<text x="50.8" y="57.1">3</text>
<text x="84.1" y="58.3">5</text>
<text x="116.6" y="58.3">11</text>
<text x="150.2" y="58.3">5</text>
<text x="182.6" y="58.3">11</text>
<text x="216.2" y="58.3">5</text>
<text x="248.6" y="58.3">11</text>
<text x="282.2" y="58.3">5</text>
<text x="314.7" y="58.3">11</text>
<text x="348.3" y="58.3">5</text>
<text x="451.4" y="57.1">5</text>
<text x="473.1" y="57.1">6</text>
<text x="50.8" y="64.7">5</text>
<text x="51.4" y="60.9">4</text>
<text x="73.1" y="60.9">6</text>
<text x="84.1" y="63.4">6</text>
<text x="106.1" y="60.9">4</text>
<text x="116.6" y="63.4">12</text>
<text x="138.5" y="60.9">13</text>
<text x="150.2" y="63.4">6</text>
<text x="172.1" y="60.9">4</text>
<text x="182.6" y="63.4">12</text>
<text x="204.6" y="60.9">13</text>
<text x="216.2" y="63.4">6</text>
<text x="238.2" y="60.9">4</text>
<text x="248.6" y="63.4">12</text>
<text x="270.6" y="60.9">13</text>
<text x="282.2" y="63.4">6</text>
<text x="304.2" y="60.9">4</text>
<text x="314.7" y="63.4">12</text>
<text x="336.7" y="60.9">13</text>
<text x="348.3" y="63.4">6</text>
<text x="370.3" y="60.9">4</text>
<text x="418.1" y="63.4">8</text>
<text x="439.5" y="66">10</text>
<text x="418.1" y="68.5">9</text>
<text x="417.8" y="76.1">9</text>
<text x="417.2" y="83.7">11</text>
<text x="417.8" y="79.9">10</text>
<text x="440.1" y="79.9">8</text>
<text x="295.9" y="111.7">9</text>
<text x="330.5" y="112.9">2</text>
<text x="369.9" y="110.4">5</text>
<text x="391.8" y="112.9">4</text>
<text x="404.4" y="112.9">5</text>
<text x="426.1" y="112.9">6</text>
<text x="194.3" y="119.3">1</text>
<text x="295.3" y="119.3">11</text>
<text x="295.9" y="115.5">10</text>
<text x="318.2" y="115.5">8</text>
<text x="330.5" y="118">3</text>
<text x="352.5" y="115.5">1</text>
<text x="369.9" y="115.5">6</text>
<text x="194.9" y="123.1">2</text>
<text x="216" y="123.1">12</text>
<text x="225.5" y="123.1">1</text>
<text x="240.7" y="123.1">2</text>
<text x="437.6" y="122.5">5</text>
<text x="452.8" y="122.5">6</text>
<text x="193.7" y="126.9">13</text>
<text x="194.3" y="132">3</text>
<text x="295.6" y="130.7">11</text>
<text x="330.5" y="130.7">5</text>
<text x="194.9" y="135.8">4</text>
<text x="216.6" y="135.8">6</text>
<text x="225.5" y="135.8">3</text>
<text x="240.7" y="135.8">4</text>
<text x="258.4" y="135.8">1</text>
<text x="280.1" y="135.8">2</text>
<text x="295.6" y="135.8">12</text>
<text x="317.6" y="133.3">13</text>
<text x="330.5" y="135.8">6</text>
<text x="352.5" y="133.3">4</text>
<text x="369.9" y="133.3">8</text>
<text x="391.3" y="135.8">10</text>
<text x="403.8" y="135.8">11</text>
<text x="425.6" y="135.8">10</text>
<text x="437.6" y="135.8">9</text>
<text x="452.8" y="135.8">8</text>
<text x="194.3" y="139.6">5</text>
<text x="369.9" y="138.3">9</text>
<text x="258.4" y="148.5">3</text>
<text x="280.1" y="148.5">4</text>
<text x="295.9" y="144.7">9</text>
<text x="295.9" y="148.5">10</text>
<text x="318.2" y="148.5">8</text>
<text x="330.5" y="146">8</text>
<text x="351.9" y="148.5">10</text>
<text x="194.6" y="151">8</text>
<text x="216" y="153.6">10</text>
<text x="295.3" y="152.3">11</text>
<text x="330.5" y="151">9</text>
<text x="194.6" y="156.1">9</text>
<text x="296.2" y="163.7">2</text>
<text x="318.2" y="166.3">1</text>
<text x="329.9" y="163.7">11</text>
<text x="351.9" y="166.3">13</text>
<text x="296.2" y="168.8">3</text>
<text x="329.9" y="168.8">12</text>
<text x="275.3" y="191.7">11</text>
<text x="202.2" y="195.5">5</text>
<text x="242.4" y="193">2</text>
<text x="243" y="195.5">3</text>
<text x="264.8" y="196.8">1</text>
<text x="275.3" y="196.8">12</text>
<text x="297.3" y="194.2">13</text>
<text x="307.9" y="194.2">9</text>
<text x="329.6" y="194.2">8</text>
<text x="202.2" y="200.6">6</text>
<text x="224.2" y="198">4</text>
<text x="242.4" y="200.6">5</text>
<text x="243" y="198">4</text>
<text x="202.2" y="213.3">8</text>
<text x="223.6" y="215.8">10</text>
<text x="202.2" y="218.4">9</text>
<text x="475" y="393.9">Sheet: /A02_2/</text>
<text x="475" y="396.6">File: a02_2.sch</text>
<text x="475" y="406.8">KiCad E.D.A. kicad (5.1.12)-1</text>
<text x="475" y="404">Size: A2</text>
<text x="497" y="404">Date:</text>
<text x="560" y="404">Rev:</text>
<text x="560" y="406.8">Id: 5/7</text>
</g>
<g font-size="2.1" fill="#848400">
<text x="118.6" y="23.8">P01</text>
<text x="183.4" y="23.8">P02</text>
<text x="250.7" y="23.8">P03</text>
<text x="315.5" y="23.8">P04</text>
<text x="384" y="23.8">P05</text>
<text x="480.6" y="21.3">SB0</text>
<text x="480.6" y="27.6">SB0/</text>
<text x="16.2" y="34">RINGA/</text>
<text x="16.2" y="36.5">RINGB/</text>
<text x="480.6" y="36.5">SB1</text>
<text x="480.6" y="42.8">SB1/</text>
<text x="480.6" y="51.7">SB2</text>
<text x="480.6" y="58.1">SB2/</text>
<text x="480.6" y="67">SB4</text>
<text x="119.9" y="82.2">P01/</text>
<text x="185.9" y="82.2">P02/</text>
<text x="250.7" y="82.2">P03/</text>
<text x="316.7" y="82.2">P04/</text>
<text x="382.8" y="82.2">P05/</text>
<text x="450.1" y="80.9">EDSET</text>
<text x="271.1" y="94.9">EVNSET/</text>
<text x="272.8" y="98.7">T12DC/</text>
<text x="117.3" y="105.1">F</text>
<text x="134.6" y="106.3">FS/</text>
<text x="135.2" y="103.8">FS</text>
<text x="147.8" y="106.3">FS01/</text>
<text x="147.8" y="103.8">FS01</text>
<text x="403.1" y="105.1">GOJAM/</text>
<text x="437.4" y="105.1">GOJAM</text>
<text x="136.4" y="112.7">B</text>
<text x="136.4" y="110.2">A</text>
<text x="147.8" y="112.7">F01B</text>
<text x="147.8" y="110.2">F01A</text>
<text x="136.4" y="117.8">D</text>
<text x="136.4" y="115.2">C</text>
<text x="147.8" y="117.8">F01D</text>
<text x="147.8" y="115.2">F01C</text>
<text x="178.9" y="124.1">ALGA</text>
<text x="180.5" y="120.3">SBY</text>
<text x="371.3" y="125.4">STOPA</text>
<text x="461.5" y="123.5">MGOJAM</text>
<text x="176.2" y="127.9">MSTRTP</text>
<text x="401.8" y="130.5">STOP/</text>
<text x="437.4" y="130.5">STOP</text>
<text x="178.2" y="133">STRT1</text>
<text x="178.2" y="136.8">STRT2</text>
<text x="461.5" y="136.8">MSTPIT/</text>
<text x="240" y="149.5">MSTP</text>
<text x="179.2" y="157.1">GOJ1</text>
<text x="338.3" y="195.2">TIMR</text>
</g>
<g font-size="2.1" fill="#008484">
<text x="425.4" y="20.1">U2104D</text>
<text x="458.4" y="26.4">U2145A</text>
<text x="425.4" y="35.3">U2114A</text>
<text x="458.4" y="41.6">U2145B</text>
<text x="58.3" y="42.9">U2111A</text>
<text x="91.4" y="42.9">U2112A</text>
<text x="124.4" y="42.9">U2112C</text>
<text x="157.4" y="42.9">U2113A</text>
<text x="190.4" y="42.9">U2113C</text>
<text x="223.4" y="42.9">U2107C</text>
<text x="256.5" y="42.9">U2114C</text>
<text x="289.5" y="42.9">U2115A</text>
<text x="322.5" y="42.9">U2115C</text>
<text x="355.5" y="42.9">U2116A</text>
<text x="425.4" y="50.5">U2122D</text>
<text x="458.4" y="56.9">U2145C</text>
<text x="58.3" y="60.7">U2111B</text>
<text x="124.4" y="60.7">U2112D</text>
<text x="190.4" y="60.7">U2113D</text>
<text x="256.5" y="60.7">U2114D</text>
<text x="322.5" y="60.7">U2115D</text>
<text x="425.4" y="65.8">U2104C</text>
<text x="425.4" y="79.7">U2102C</text>
<text x="377.1" y="112.8">U2122B</text>
<text x="411.4" y="112.8">U2121C</text>
<text x="303.5" y="115.3">U2111C</text>
<text x="337.7" y="115.3">U2123A</text>
<text x="445.7" y="119.8">U2148C</text>
<text x="201.9" y="122.9">U2119A</text>
<text x="234.7" y="121.3">U2120A</text>
<text x="234" y="127.4">74LVC07</text>
<text x="447.6" y="126.1">74LVC06</text>
<text x="201.9" y="135.6">U2119B</text>
<text x="234.7" y="134">U2120B</text>
<text x="265.4" y="135.6">U2121A</text>
<text x="303.5" y="133.1">U2116D</text>
<text x="337.7" y="133.1">U2123B</text>
<text x="377.1" y="135.6">U2122C</text>
<text x="411.5" y="135.6">U2121E</text>
<text x="445.7" y="133.1">U2148D</text>
<text x="234" y="140.1">74LVC07</text>
<text x="447.6" y="139.4">74LVC06</text>
<text x="265.4" y="148.3">U2121B</text>
<text x="303.5" y="148.3">U2119C</text>
<text x="337.7" y="148.3">U2123C</text>
<text x="201.9" y="153.4">U2116C</text>
<text x="303.5" y="166.1">U2122A</text>
<text x="337.7" y="166.1">U2123D</text>
<text x="209.5" y="197.9">U2044B</text>
<text x="250.1" y="196.6">U2043A</text>
<text x="283.1" y="194">U2044D</text>
<text x="314.9" y="194">U2042D</text>
<text x="209.5" y="215.6">U2044C</text>
</g>
<g font-size="2.1" fill="#840084">
<text x="468" y="27.7">1</text>
<text x="468" y="42.9">1</text>
<text x="468" y="58.2">1</text>
<text x="91.4" y="60.7">U2112B 1</text>
<text x="157.4" y="60.7">U2113B 1</text>
<text x="223.4" y="60.7">U2114B 1</text>
<text x="289.5" y="60.7">U2115B 1</text>
<text x="355.5" y="60.7">U2116B 1</text>
<text x="421.1" y="114">1</text>
<text x="211.5" y="124.2">1</text>
<text x="211.5" y="136.9">1</text>
<text x="347.4" y="134.4">1</text>
<text x="421.1" y="136.9">1</text>
<text x="347.4" y="167.4">1</text>
</g>
<g font-size="2.1" fill="#0000c2">
<text x="298.4" y="100.2">TODO: Add descriptive local net names to this for debugging</text>
<text x="298.4" y="96.4">Start/Stop Logic</text>
<text x="114.3" y="125.6">First stage of the scaler.</text>
</g>
<g font-size="1.8" fill="#840000">
<text x="35" y="11.8">1</text>
<text x="85" y="11.8">2</text>
<text x="135" y="11.8">3</text>
<text x="185" y="11.8">4</text>
<text x="235" y="11.8">5</text>
<text x="285" y="11.8">6</text>
<text x="335" y="11.8">7</text>
<text x="385" y="11.8">8</text>
<text x="435" y="11.8">9</text>
<text x="485" y="11.8">10</text>
<text x="535" y="11.8">11</text>
<text x="10.4" y="35.8">A</text>
<text x="582.4" y="35.8">A</text>
<text x="10.4" y="85.8">B</text>
<text x="582.4" y="85.8">B</text>
<text x="10.4" y="135.8">C</text>
<text x="582.4" y="135.8">C</text>
<text x="10.4" y="185.8">D</text>
<text x="582.4" y="185.8">D</text>
<text x="10.4" y="235.8">E</text>
<text x="582.4" y="235.8">E</text>
<text x="10.5" y="285.8">F</text>
<text x="582.5" y="285.8">F</text>
<text x="10.3" y="335.8">G</text>
<text x="582.3" y="335.8">G</text>
<text x="10.4" y="385.8">H</text>
<text x="582.4" y="385.8">H</text>
<text x="35" y="409.8">1</text>
<text x="85" y="409.8">2</text>
<text x="135" y="409.8">3</text>
<text x="185" y="409.8">4</text>
<text x="235" y="409.8">5</text>
<text x="285" y="409.8">6</text>
<text x="335" y="409.8">7</text>
<text x="385" y="409.8">8</text>
<text x="435" y="409.8">9</text>
<text x="485" y="409.8">10</text>
<text x="535" y="409.8">11</text>
</g>
<g font-size="1.8" fill="#008484">
<text x="242.2" y="109.1">+4VDC</text>
<text x="245.8" y="118" transform="rotate(-90 245.8 118)">5k</text>
<text x="247.8" y="119.6" transform="rotate(-90 247.8 119.6)">R2001</text>
</g>
</svg>
